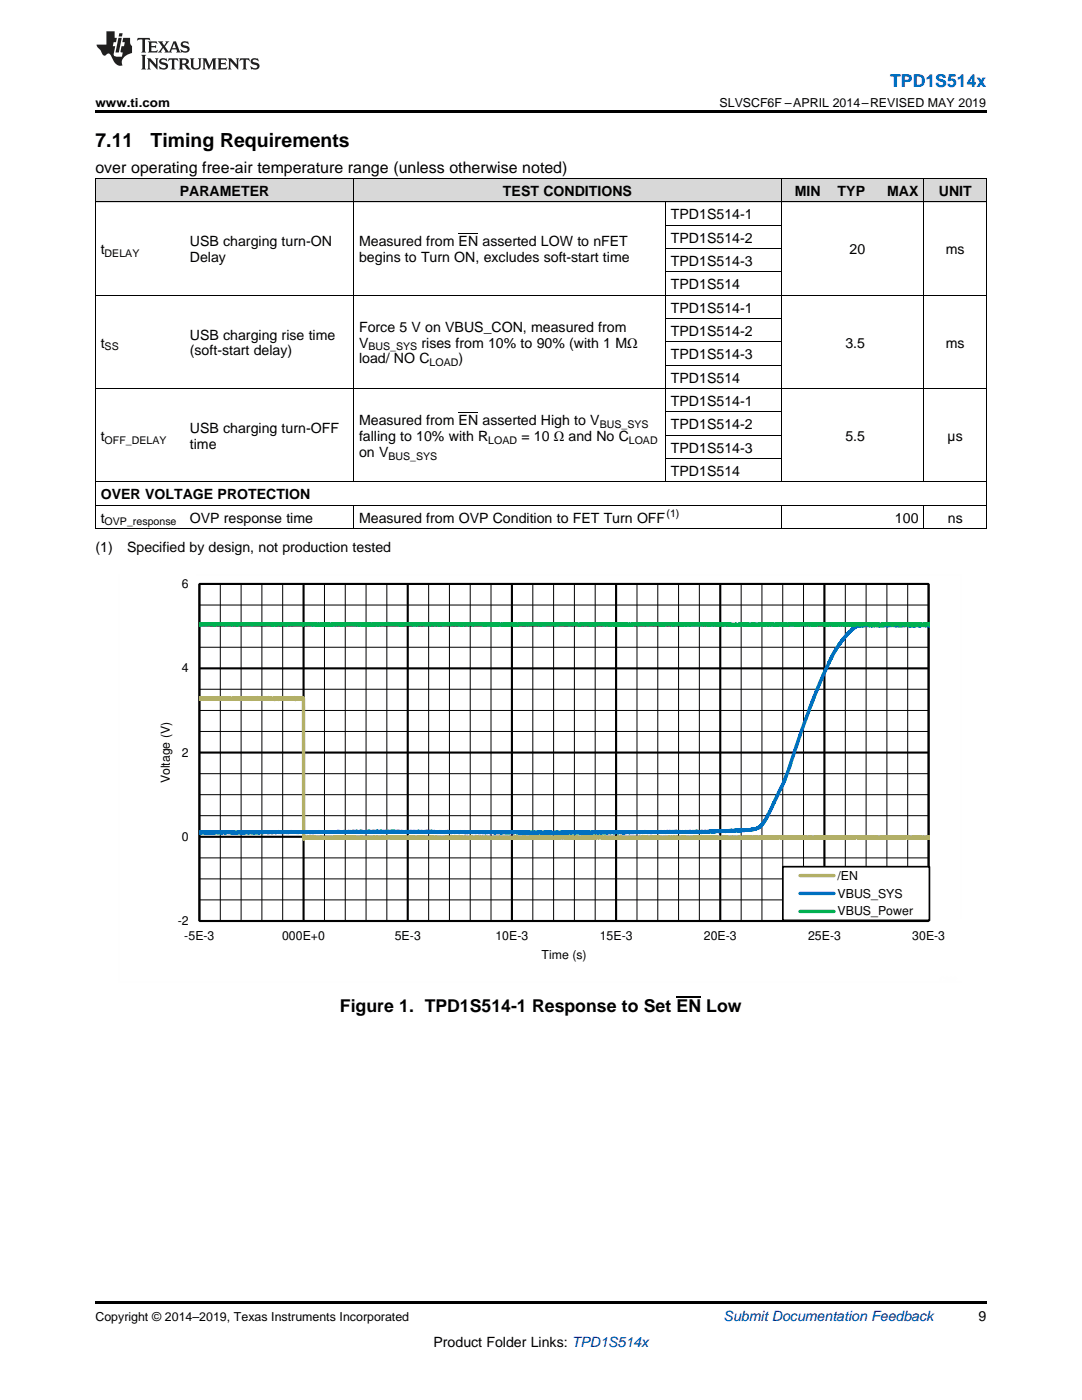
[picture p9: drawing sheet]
<svg xmlns="http://www.w3.org/2000/svg" width="216mm" height="279mm" viewBox="0 0 216 279" stroke-linecap="round" stroke-linejoin="round" font-family="sans-serif">
<g fill="#d8d8d8">
<path d="M19 35.7h17.8v4.7h-17.8z"/>
<path d="M36.8 35.7h33.8v4.7h-33.8z"/>
<path d="M70.6 35.7h62.2v4.7h-62.2z"/>
<path d="M132.8 35.7h23.1v4.7h-23.1z"/>
<path d="M155.9 35.7h8.9v4.7h-8.9z"/>
<path d="M164.8 35.7h8.9v4.7h-8.9z"/>
<path d="M173.7 35.7h10.7v4.7h-10.7z"/>
<path d="M184.4 35.7h12.4v4.7h-12.4z"/>
</g>
<path d="M19 259.7h177.8v.5h-177.8z" fill="#000"/>
<g fill="none" stroke="#000" stroke-width=".2">
<path d="M44 116.6v67.2M48.1 116.6v67.2M52.3 116.6v67.2M56.4 116.6v67.2M64.7 116.6v67.2M68.9 116.6v67.2M73 116.6v67.2M77.2 116.6v67.2M85.5 116.6v67.2M89.7 116.6v67.2M93.8 116.6v67.2M98 116.6v67.2"/>
<path d="M106.3 116.6v67.2M110.5 116.6v67.2M114.6 116.6v67.2M118.8 116.6v67.2M127.1 116.6v67.2M131.3 116.6v67.2M135.4 116.6v67.2M139.5 116.6v67.2M147.9 116.6v67.2M152 116.6v67.2M156.2 116.6v67.2M160.3 116.6v67.2"/>
<path d="M168.7 116.6v67.2M172.8 116.6v67.2M177 116.6v67.2M181.1 116.6v67.2M39.8 137.6h145.5M39.8 129.2h145.5M39.8 124.9h145.5M39.8 120.7h145.5M39.8 158.6h145.5M39.8 154.4h145.5M39.8 146h145.5M39.8 141.8h145.5"/>
<path d="M39.8 179.6h145.5M39.8 175.4h145.5M39.8 171.2h145.5M39.8 162.8h145.5"/>
</g>
<path d="M39.8 116.5h145.5v67.3h-145.5zM60.6 116.5v67.3M81.4 116.5v67.3M102.1 116.5v67.3M122.9 116.5v67.3M143.7 116.5v67.3M164.5 116.5v67.3M39.8 133.4h145.5M39.8 150.2h145.5M39.8 167h145.5" fill="none" stroke="#000" stroke-width=".42"/>
<path d="M39.8 116.5h145.5v67.3h-145.5z" fill="none" stroke="#000" stroke-width=".34"/>
<path d="M39.7 139.4l.1-.1 .1 .2v-.2l.1 .1 .1-.1v.3l.1-.3 .1 .2 .1-.2v.2l.1-.2 .1 .3 .2-.4 .1 .3v-.2l.1 .2 .1-.2v.2l.1-.2 .1 .2 .1-.2v.2l.1-.2 .1 .2 .1-.3v.3l.2-.2v.2l.1-.2 .2 .2 .1-.2v.2l.1-.2 .3 .2v-.2l.1 .2 .1-.2 .2 .2 .1-.2 .1 .2v-.2v.2l.2-.3v.3l.2-.1 .1 .1 .1-.2v.2l.2-.2v.2l.1-.3 .1 .3v-.3l.1 .3 .1-.2v.2l.1-.2 .1 .2 .1-.2v.2l.1-.2 .2 .2 .1-.1 .1 .1 .1-.2v.2l.1-.2 .1 .3 .1-.3 .2 .3 .1-.3v.2l.1-.1 .1 .1 .2-.1 .1 .1M46.4 139.4l.1-.1 .1 .2 .1-.2 .1 .2v-.2l.1 .3 .1-.3v.2l.1-.2 .1 .2 .1-.2 .2 .2 .1-.2v.2l.1-.2 .1 .3 .1-.2v.1l.1-.2 .1 .2v-.2l.1 .2 .1-.2 .1 .2 .2-.2 .1 .2v-.2l.1 .2 .2-.2 .1 .2 .1-.3v.4l.1-.4 .1 .3 .1-.2v.2l.1-.2 .1 .2 .1-.2v.2l.1-.2v.2l.3-.2 .1 .3v-.3l.1 .2 .1-.2 .1 .2v-.2l.1 .2 .1-.2v.2l.1-.3 .1 .2 .1-.1v.2l.3-.3v.3l.1-.2 .1 .2 .1-.2v.2l.1-.2 .1 .2v-.2l.1 .2 .1-.2 .1 .2v-.3l.1 .2 .1-.1 .1 .2v-.3l.1 .3 .1-.2 .1 .2v-.2l.1 .2 .1-.3v.3l.1-.2 .1 .2 .1-.2v.2l.1-.2 .1 .2 .1-.3v.3l.1-.2 .2 .3 .1-.3 .1 .3v-.3l.3 .3v-.2l.1 .2v-.2l.1 .2v-.3l.2 .3 .1-.3 .1 .3v-.3l.1 .2 .1-.2 .1 .2v-.2l.1 .2 .1-.1v.2l.2-.3 .2 .2v-.2l.1 .2 .1-.2 .1 .2v-.2l.1 .2 .2-.2 .1 .3v-.3l.2 .2v-.3l.1 .3 .1-.2 .1 .2v-.2l.1 .2 .1-.2v.2l.3-.2v.2l.1-.2 .2 .2 .3-.2v.2l.1-.2 .1 .2v-.2l.1 .2 .1-.2 .1 .3v-.4l.1 .3 .1-.2 .1 .3v-.3l.1 .2 .1-.2v.2l.1-.3 .1 .3 .1-.2v.2l.1-.2 .2 .2 .1-.2 .1 .2 .1-.2 .2 .3M60.2 139.4l.1 .2v-.3l.1 .2 .1-.2 .1 .2v28v-.3l.3 .1v-.2l.1 .2 .4-.2 .5 .1v-.1l.1 .1 .1-.1 .2 .2 .2-.2 .1 .2 .1-.2 .1 .2v-.2l.1 .2 .2-.2 .2 .2 .1-.2 .2 .2 .3-.2v.2l.1-.2 .1 .1 .3-.1 .4 .2 .4-.2 .1 .2v-.2l.1 .2 .2-.2 .2 .2 .3-.2v.2l.1-.2 .2 .2 .4-.2 .2 .2 .1-.3v.2l.2-.2v.2l.2-.1 .1 .2 .1-.2 .1 .1v-.1l.1 .1 .2-.1 .1 .2 .1-.2 .1 .1 .2-.1 .1 .1v-.1l.2 .1 .3-.2v.2l.1-.2v.2l.1-.1 .3 .1 .1-.1v.1l.1-.2 .1 .2v-.1l.3 .1v-.2l.1 .2v-.1l.1 .1 .1-.1 .1 .1 .2-.1 .2 .2 .3-.2v.2l.3-.2v.1l.2-.1 .1 .1 .4-.1 .1 .1v-.1l.3 .1v-.1l.1 .1 .1-.1v.2l.1-.2 .4 .2 .1-.2v.2l.1-.2 .1 .1 .2-.1 .1 .2M74 167.2l.1-.1 .1 .2v-.2l.3 .1 .1-.1v.2l.1-.2 .1 .1 .2 .1 .2-.2v.2l.3-.2 .2 .2 .1-.2v.2l.1-.2 .1 .1 .1-.1 .2 .1v-.2l.4 .2h.3l.1-.1 .2 .1v-.2l.3 .2 .2-.1 .1 .1 .2-.1 .1 .1v-.2l.1 .2 .1-.2 .4 .2 .2-.2 .2 .2v-.2l.1 .2 .1-.1 .1 .1 .2-.1 .1 .2 .2-.2 .1 .2 .1-.2 .2 .1 .1-.1 .1 .1v-.2l.2 .2 .3-.1v.1h.3v-.1l.2 .1 .1-.1v.1l.1-.1 .1 .1 .3-.1 .1 .1 .4-.1 .2 .2 .1-.2 .2 .2 .2-.2 .2 .2 .2-.2 .1 .1 .1-.1 .1 .1 .2-.1 .1 .1 .3-.1 .1 .1 .1-.1 .3 .1 .1-.1 .2 .1 .2-.1 .1 .1 .1-.2 .1 .2 .2-.1 .1 .1v-.1l.3 .1 .4-.1 .1 .2 .1-.2 .2 .2 .1-.2 .1 .2 .2-.2 .1 .2M87.8 167.2h.5l.2-.1 .1 .1 .1-.1 .1 .2 .2-.2 .2 .1 .1-.1v.2l.1-.2 .1 .1 .1-.1 .3 .1 .1-.2 .1 .3v-.2l.3 .1 .2-.1 .1 .1v-.1l.2 .2 .2-.2v.1l.2-.1 .1 .2 .1-.2 .2 .1 .2-.1 .3 .1v-.1l.4 .1 .1-.1v.2l.1-.2 .2 .2 .3-.2 .2 .2 .3-.2 .1 .1 .2-.1 .1 .1 .1-.1 .1 .1 .3-.1 .1 .2v-.2l.2 .2 .1-.2 .1 .1 .2-.1 .1 .2 .2-.2 .1 .1 .1-.1v.1l.4-.1 .4 .1 .1-.1v.2l.1-.2 .2 .1 .1-.1 .2 .1 .1-.1 .1 .2 .2-.2 .1 .2v-.2l.3 .2 .2-.2 .1 .1v-.1l.1 .2 .1-.2 .2 .2 .1-.2 .5 .2 .1-.2v.2l.1-.2 .2 .1 .1-.1 .2 .2 .1-.2 .2 .2 .1-.2 .1 .2v-.2l.4 .1 .1-.1v.2l.1-.2 .1 .2 .2-.2 .1 .2M101.7 167.2l.4-.1 .1 .2v-.2l.1 .1v-.1l.4 .1 .1-.2v.2l.1-.1 .2 .2 .1-.2 .1 .1 .1-.1 .1 .2 .2-.2 .2 .2 .1-.2v.2l.1-.1 .1 .1v-.2l.1 .2 .1-.2 .2 .1 .1-.1 .1 .1v-.1l.2 .2 .2-.2 .2 .2v-.2l.1 .2 .4-.3 .2 .2 .2-.1 .3 .1v-.1l.1 .1 .3-.1 .1 .1 .2-.1 .1 .1 .2-.2 .4 .2 .4-.1 .3 .1 .4-.2 .1 .2 .2-.1 .1 .1 .1-.1v.1l.1-.1 .4 .1v-.1l.1 .1 .1-.1 .2 .1 .1-.1v.1l.1-.1 .1 .1 .5-.1 .1 .1 .4-.1 .2 .1v-.2l.2 .2 .1-.2 .1 .2 .1-.1 .2 .1 .1-.1v.1l.1-.1 .2 .1 .1-.1 .1 .1 .3-.1 .1 .1 .1-.2v.2l.1-.1 .1 .1 .2-.1 .1 .1 .1-.1 .1 .1v-.1l.1 .1 .3-.1v.2l.1-.2v.1l.1-.1 .1 .1 .2-.1 .1 .1M115.5 167.2h.4l.1-.1 .2 .1 .1-.1v.1l.2-.1v.1l.2-.1 .2 .1 .2-.1v.2l.1-.2 .1 .1v-.1l.1 .1 .2-.1 .1 .2v-.2l.3 .1 .1-.1v.1l.4-.1 .1 .1 .1-.1 .2 .1 .3-.2 .3 .2 .3-.2 .4 .2 .2-.1 .2 .2 .1-.2 .1 .2 .1-.2 .3 .1 .1-.1 .1 .1 .3 .1v-.2l.1 .2 .1-.2 .1 .1 .5-.1v.2l.1-.2 .2 .2 .1-.2 .1 .2v-.2l.3 .2v-.2l.3 .1 .1-.1 .1 .1 .3-.1v.2l.3-.2v.2l.1-.2 .2 .2 .3-.2v.2l.1-.2 .2 .2 .1-.2 .1 .2 .1-.2 .3 .1v.1l.1-.2 .1 .2v-.2l.3 .1 .2-.1 .1 .2v-.2l.2 .2 .3-.2v.1l.1-.1h.4v.2v-.2l.3 .2 .2-.2 .2 .1 .3-.1 .1 .1 .5-.1v.1M129.3 167.1v.1l.1-.1 .4 .1v-.1l.2 .1 .4-.1 .2 .2 .3-.2 .1 .1 .2-.1v.2l.3-.2v.1l.1-.1 .2 .2 .1-.2 .2 .2 .1-.2 .2 .1 .1-.1 .1 .2 .2-.2 .6 .1 .1-.1 .1 .1 .1-.1 .2 .1 .2-.1 .1 .1v-.1l.3 .1v-.1l.1 .1 .1-.1 .2 .2 .2-.2 .4 .1 .5-.1 .1 .2 .1-.2v.1l.2-.1 .1 .1 .1-.1v.1l.1-.1 .2 .2 .3-.2v.2l.1-.1 .2 .1 .2-.2 .3 .2 .2-.2v.1l.1-.1 .2 .1 .2-.1v.1l.1-.2v.2l.2-.1 .1 .2 .1-.2 .1 .2 .1-.2 .2 .2v-.2l.1 .1 .1-.1 .2 .1 .4-.1 .1 .1v-.1l.3 .1v-.1l.1 .1 .2-.1 .1 .1 .1-.1 .1 .1v-.1l.4 .1 .1-.2v.2l.1-.1 .1 .1 .5-.1v.1l.1-.1 .3 .1v-.1l.1 .1M143.1 167.1l.3 .1 .1-.1v.2l.1-.2 .1 .1 .2-.1 .1 .1 .2-.1 .2 .1 .1-.1 .3 .1 .3-.1 .1 .1 .2-.1 .1 .2 .2-.2 .1 .2 .1-.2 .2 .2v-.2l.1 .2 .1-.2 .1 .2v-.2l.3 .1v-.1l.1 .1 .4-.1v.2l.1-.2 .2 .1 .2-.2 .3 .3 .2-.2 .1 .2v-.2l.1 .1 .5-.1 .2 .1 .1-.1 .1 .1 .1-.1 .2 .1 .1-.1v.1l.1-.1 .1 .1v-.1l.1 .2 .1-.2 .1 .1v-.1l.3 .1v-.1l.1 .2 .3-.2v.1l.1-.2v.2l.3-.1 .1 .1v-.1l.4 .1 .1-.2v.2l.1-.1 .2 .1 .1-.2 .2 .2 .1-.1 .4 .1v-.1l.1 .1 .2-.1 .2 .1 .1-.2 .3 .2 .3-.1 .2 .1 .3-.1v.1l.1-.1 .2 .1 .1-.1 .1 .1v-.1l.1 .1 .2-.2 .2 .2 .1-.1 .1 .1v-.1l.1 .1 .3-.1v.2l.1-.2 .2 .1 .3-.1v.1M156.9 167.1l.1 .2 .3-.2 .1 .1v-.1l.2 .1 .1-.1 .4 .1 .1-.1v.1l.1-.1 .2 .2 .1-.2 .4 .1 .1-.2v.2l.1-.1 .2 .1 .1-.1 .1 .1 .2-.1 .1 .1v-.1l.1 .1 .1-.2 .1 .2v-.1l.4 .1 .1-.1v.1l.3-.1v.2l.1-.2 .2 .1 .1-.1 .1 .1v-.1l.1 .1 .2-.1 .3 .2v-.2l.4 .1 .1-.1 .2 .1 .1-.1 .2 .1 .1-.1 .3 .1 .1-.1 .1 .2v-.2l.1 .2 .3-.3 .2 .2v-.2l.1 .2 .1-.2 .1 .2 .2-.1 .2 .1 .1-.1 .1 .1v-.1l.1 .1 .1-.2 .2 .2 .2-.1 .1 .1 .1-.1v.1h.3l.1-.1 .2 .1 .2-.1 .1 .1 .1-.2v.2l.1-.1 .3 .1v-.1l.1 .1 .2-.1 .1 .1 .1-.1v.1l.1-.1 .2 .1 .1-.1 .1 .1v-.1l.3 .1v-.1l.1 .1 .2-.2 .4 .2 .2-.2 .1 .2 .1-.1 .2 .1 .1-.1v.1l.1-.1 .2 .2 .1-.2 .2 .1M170.7 167.1v.1l.4-.2 .3 .2 .3-.2 .1 .2 .2-.2 .2 .2 .1-.1v.2l.1-.2 .2 .1 .1-.2v.2l.1-.1 .4 .1 .1-.1 .3 .1 .1-.1 .1 .1 .1-.1 .2 .1 .2-.1 .2 .1 .4-.1 .1 .1 .2-.1 .2 .2 .4-.2v.2l.1-.3 .2 .3 .4-.3 .2 .2 .2-.1 .1 .1 .2-.1 .1 .1 .2-.1 .3 .1 .3-.1 .1 .1 .3-.1v.1l.1-.1 .1 .1 .3-.1 .1 .1 .2-.1 .3 .1v-.1v.1l.1-.1 .4 .1 .1-.2 .1 .2 .2-.1 .1 .2v-.3l.1 .2 .1-.2v.2l.1-.1 .2 .1 .2-.1 .3 .2 .1-.2 .2 .2 .1-.2v.1l.3-.1v.1l.3-.1 .1 .1 .1-.2 .1 .2 .2-.1 .1 .1 .1-.1 .2 .1 .1-.1v.1l.1-.1 .4 .2 .1-.2 .3 .1M184.5 167.1l.5 .1v-.1l.1 .1 .1-.1 .2 .2 .1-.2v.1l.1-.1" fill="none" stroke="#b2af67" stroke-width=".68"/>
<path d="M170.7 125.2l-1.4 1.1-1.9 2.3-1.5 2.6-1.6 3.5-3.4 8.4-4 11.9M184.5 124.8l.7 .1 .3-.2 .1 .1M184.5 124.8h-.9l-.1 .1v-.1l-.1 .1v-.1h-.5v-.1l-.1 .1h-.3l-.1 .1v-.1l-.1 .1-.4-.2-.3 .2-.7-.2-.3 .2-.7-.1-.1 .1-.1-.1-.3 .1-.3-.2-.4 .2-.1-.2v.1h-.4l-.1-.1-.1 .1-.6-.1-.3 .2-.2-.2-.2 .1-.2-.1-.2 .2-.2-.2-.1 .2-.4-.2v.2l-.1-.2-.1 .2v-.1l-.4 .1-.1-.2-.1 .1-.5-.1-.4 .2v-.1l-.5 .1-.1-.2-.3 .1-.2-.1-.2 .1h-1.3l-.6 .3M156.9 154.9l-3.9 8.3-1.3 1.8-.8 .3v.2h-1.1l-.2 .2-.2-.1v.1l-.4-.1-.1 .1-.1-.1-.3 .2-.4-.2-.2 .2-.8-.1-.1 .1-.1-.1v.1l-.5-.1-.3 .2v-.2l-.4 .2v-.2l-.2 .1-.1 .1-.1-.1v.1l-.2-.1-.3 .1-.2-.1h-.3l-.1 .1-.1-.1-.1 .1-.2-.1-.2 .2-.2-.2-.1 .2-.2-.1M46.5 166.1l-.1 .1-.1-.1-.2 .1-.2-.1-.9 .1v-.1l-.1 .1v-.2l-.1 .2-.1-.2-.4 .2-.1-.1-.2 .1-.1-.1-.3 .1-.1-.1v.1l-.1-.1-.1 .1-.2-.1-.3 .1v-.1l-.1 .1v-.1l-.3 .1-.3-.1-.1 .1-.3-.1-.2 .1v-.1l-.1 .1-.4-.1-.1 .1v-.2l-.1 .2-.1-.1-.4 .1v-.1l-.1 .1-.1-.2v.2l-.1-.2-.3 .2M60.3 166l-.1 .1-.4-.1-.1 .1-.1-.1-.1 .2-.3-.2v.1l-.1-.1-.4 .1v-.1l-.3 .1v-.1l-.2 .1-.1-.1-.4 .1-.1-.1v.2l-.1-.2-.2 .2-.1-.2-.1 .1-.2-.1-.1 .1-.2-.1-.1 .1v-.1l-.3 .2-.2-.2-.1 .2-.2-.2v.1l-.1-.1-.1 .1-.4-.1-.1 .2-.2-.2v.1l-.3-.1-.2 .2-.5-.2-.2 .2-.1-.2-.1 .2-.4-.2v.1l-.2-.1-.3 .2v-.2l-.1 .2-.1-.1-.4 .1-.2-.1v.1l-.4-.2-.1 .2-.4-.1-.2 .1-.2-.2-.1 .2-.2-.2-.1 .1-.2-.1-.2 .2-.4-.2-.2 .2-.1-.1v.1l-.1-.1-.2 .1-.1-.2-.2 .2-.1-.1-.1 .1-.3-.2-.1 .2-.1-.2-.5 .3-.1-.2-.3 .1-.1-.2-.2 .1M74.1 166h-.4l-.1-.1-.2 .2-.2-.2-.1 .2-.2-.2-.2 .2-.7-.2-.2 .2-.1-.2-.1 .2-.3-.2-.1 .1-.1-.1v.1h-.5l-.1-.1v.1l-.1-.1-.3 .2-.1-.2-.2 .2-.3-.2-.2 .2-.2-.1-.2 .1-.1-.2-.1 .2v-.2l-.1 .2-.1-.1-.1 .1-.3-.1-.1 .1-.1-.1-.1 .1-.1-.2v.2l-.1-.2-.1 .2-.1-.2-.6 .2-.1-.1-.5 .1-.1-.1v.1l-.4-.1-.1 .1-.1-.1-.1 .1-.2-.1v.1l-1-.1-.5 .1v-.1l-.3 .1-.3-.1-.1 .1-.1-.1-.2 .1-.1-.1-.1 .2-.3-.2-.3 .2-.2-.2-.3 .1-.1-.1-.1 .2-.1-.2-.2 .1v-.1l-.1 .1-.4-.1-.2 .1M87.8 166h.8l.1 .1v-.1l.1 .1 .1-.1 .1 .1v-.1l.3 .1v-.2l.1 .2 .1-.1 .4 .1v-.1l.1 .2 .2-.2 .3 .1 .2-.1 .1 .2 .3-.2 .3 .1 .1-.1 .1 .2 .3-.2v.1h.8v-.1l.1 .2 .1-.2v.1h.3l.1 .1 .2-.2v.1l.4-.1 .2 .1 .1-.1 .1 .2v-.2l.6 .2v-.2l.2 .1 .3-.1v.1l.1-.1 .1 .2 .2-.2 .4 .1 .1-.1v.2l.6-.1v.1l.2-.2 .1 .1 .5-.1 .1 .2 .2-.2 .1 .2v-.2l.3 .2 .2-.1 .1 .1 .2-.1 .1 .1h.3v-.2l.1 .2 .2-.1 .4 .1 .1-.2 .1 .2v-.2l.1 .2 .1-.2 .2 .2 .2-.1 .7 .1v-.2l.1 .2 .4-.2 .2 .2 .1-.1 .1-.1 .1 .2v-.1l.1 .1 .4-.2 .1 .2v-.1l.4 .1 .1-.2v.2l.1-.1 .1 .1v-.1l.1 .1 .3-.1v.1l.1-.1 .2 .1 .3-.1 .2 .1 .1-.1 .3 .1 .3-.1v.1l.1-.1 .4 .1v-.1l.1 .1 .3-.1 .2 .1v-.1l.2 .2 .3-.3 .1 .2 .3-.1 .1 .1v-.2l.1 .2 .2-.1 .4 .2 .1-.2v.1l.3-.1 .1 .1v-.1l.2 .1 .1-.1 .1 .1 .2-.1 .2 .1 .3-.1 .2 .2v-.2l.1 .2 .1-.2 .1 .1v-.1l.1 .2 .4-.2v.2l.2-.2 .3 .2 .1-.2 .1 .2v-.2l.1 .2 .2-.2 .1 .1 .1-.2v.2l.3-.1v.2l.1-.2 .1 .1 .2-.1 .2 .1 .1-.1 .1 .1h.3v-.2l.1 .2 .1-.1v.1l.1-.1 .2 .1 .1-.2 .4 .2 .8-.1M87.9 166l-.4 .1-.1-.1v.1l-.5-.1-.1 .1-.1-.2-.1 .2-.3-.2-.1 .2-.1-.2-.1 .2v-.2l-.3 .2-.2-.2-.3 .2-.1-.2-.1 .1-.2-.1-.1 .2-.3-.2-.3 .2v-.2l-.4 .1-.3-.1-.1 .2-.6-.2v.2l-.3-.2-.2 .2-.2-.2-.4 .2v-.2l-.1 .2-.1-.2-.2 .2-.3-.2-.4 .2-.3-.2v.1l-.1-.1-.1 .2-.5-.2-.2 .1-.4-.1-.1 .2-.2-.2-.2 .1-.3-.1v.1l-.4-.1v.2l-.1-.2-.1 .2v-.2l-.3 .2v-.2l-.3 .1v-.1l-.1 .2-.1-.2-.2 .2-.1-.2-.2 .1-.1-.1-.2 .1-.1-.1-.2 .2-.1-.2v.1l-.1-.1-.1 .1-.1-.1-.2 .2-.2-.2v.1l-.3-.1-.5 .1M129.3 166l-.5 .1-.1-.2v.2l-.3-.1-.2 .2-.2-.2-.2 .1-.1-.1-.1 .2v-.2l-.1 .1-.3-.1v.1l-.3-.1v.2l-.3-.2v.1l-.2-.1-.2 .2-.3-.2-.3 .2-.6-.2v.2l-.1-.2-.1 .2-.1-.2-.3 .2-.4-.2-.1 .2-.2-.2-.2 .1-.1-.1v.2l-.4-.2-.6 .2-.2-.2-.2 .2v-.2l-.3 .2v-.1l-.3 .1v-.2l-.1 .2-.2-.1-.1 .1-.2-.2-.5 .2-.1-.2-.2 .2-.1-.1-.1 .1-.1-.2-.3 .2-.2-.2-.1 .2-.1-.2-.1 .1h-.5v.1l-.3-.1-.2 .1-.1-.1-.1 .1-.3-.2-.2 .2-.1-.2-.1 .2-.1-.1v.1l-.1-.1-.1 .1-.2-.1-.2 .1-.1-.1-.1 .1-.2-.1-.2 .1-.2-.1M143.1 165.9l-.8 .1-.1-.1-.1 .1-.3-.1h-.4l-.1 .2-.1-.2-.4 .2v-.2l-.2 .2-.1-.2-.2 .2-.3-.2-.1 .2v-.2l-.2 .1-1.1-.1-.1 .2-.1-.2-.1 .2-.1-.2-.2 .2v-.1h-.3v-.1l-.1 .2-.5-.2-.5 .2-.4-.1-.5 .1-.1-.2v.2l-.1-.1-.2 .1-.1-.1-.1 .1-.1-.2v.2l-.3-.2-.2 .2v-.2l-.1 .2-.1-.1-.1 .1v-.2l-.3 .1v-.1l-.1 .2v-.1l-.7-.1-.3 .2-.3-.1v.1l-.5-.1-.1 .1-.1-.1-.1 .1v-.1l-.4 .1-.3-.1-.3 .1-.1-.1v.1l-.4-.1-.1 .1-.1-.1-.1 .1-.3-.1-.2 .1-.1-.1v.1" fill="none" stroke="#0070c0" stroke-width=".68"/>
<path d="M39.7 124.6h.5l.1 .1v-.1l.6-.1 .2 .2 .8-.2 .1 .2 .3-.2 .3 .2 .3-.1 .1 .1v-.1h.9l.6-.1v.1l.1-.1 .5 .2 .9-.2 .2 .2 .6-.2 .7 .2 .4-.2 .2 .2 .1-.2h.4l.2 .2 .1-.1h.3l.1-.1 .1 .1 .6-.1 .3 .2v-.2l.5 .1 .1-.1 .1 .1 .5-.1 .4 .2 .9-.2 .1 .2 .1-.2 .1 .1v-.1l.1 .2 .3-.2 .2 .2 1.1-.1 .2 .1v-.2l.1 .2 .1-.2h.5l.4 .2 .4-.2 .3 .2 .1-.1 .1 .1 .6-.2 .1 .2 .1-.2 2 .1 .3-.1 .3 .2 1-.2 .5 .1 .1-.1 .3 .2 .7-.2 .2 .2 .2-.1 .8 .1 .1-.2 .2 .2 .1-.2 .1 .2h.6v-.1l.1 .1 .2-.1 1.4 .1 .3-.2 .2 .2 .2-.2 .4 .2 .2-.1 .1 .1 .1-.2 .4 .2 .1-.1h.2l.1-.1 .5 .1 .1-.1 .1 .1 .1-.1v.1l.3-.1 .1 .2 .1-.2 .4 .2 .1-.2 .3 .2 .8-.2 .2 .2 .3-.1v.1l.3-.2v.2h1.1M87.8 124.6l.3-.1 .3 .2 .1-.2 .1 .1 .5-.1 .1 .1 1.4-.1v.2l.4-.2 .1 .2 .1-.2 1 .2 .1-.2 .4 .1 .1-.1v.2v-.1h.4l.1-.1 .3 .2v-.1l.7 .1v-.2l.2 .2 1.4-.2v.1l.4-.1 .1 .2 .1-.1 .5 .1 .3-.2 .1 .2 .2-.1 .5 .1 .1-.1 .3 .1 .5-.1 .1 .1v-.1l.1 .1 .1-.1 .1 .1 .1-.1 .6 .1 .5-.1v.1l.1-.1 .1 .1 .5-.1 .1 .1 .4-.1 .2 .1 .1-.2 .2 .2v-.1l.1 .1 .6-.1 .3 .1 .4-.2 .2 .1 .6-.1 .9 .2 1.1-.2 .2 .2 .1-.2 .3 .1v-.1l.3 .2 .3-.2 .3 .2 .6-.2v.2l1.1-.1v-.1l.1 .2 .1-.2 .2 .1 .2-.1 .1 .2h.3l1-.2 .1 .1 .1-.1 .7 .2 .7-.2 .1 .2 .5-.2 .1 .1h.3l.1 .1v-.1l.7-.1 .4 .2M87.9 124.6l-.3 .1-.3-.1h-.3l-.1-.1-.3 .2-.4-.2-.2 .2-1.4-.2v.1h-.4v.1l-.3-.2-.1 .1-.4-.1-.3 .2-1.2-.2-.1 .2v-.2l-.5 .1-.1-.1-.1 .1-.4-.1-.2 .2v-.1l-.1 .1-.2-.1-.2 .1v-.2l-.4 .2-.7-.2-.2 .1-.3-.1-.1 .1-.3-.1-.1 .1-.1-.1-.1 .1-.2-.2-.1 .2-.5-.1-.1 .2-.4-.2-.6 .2-.1-.1-.3 .1-.1-.1-.1 .1-.3-.1-.1 .1-.1-.2-.1 .2-.3-.1-.1 .1-.2-.1M115.5 124.6l.4 .1 .3-.2 .3 .2 .1-.2v.1l.9-.1 .2 .2v-.1l.2 .1 .4-.2 .3 .2v-.1l.2 .1 .1-.1 .3 .1v-.2l.2 .1 .5-.1 .1 .1 .3-.1 .1 .1v-.1v.2l.3-.1 .1 .1 .1-.2v.2l.5-.2 .1 .2 .2-.1 .1 .1 .1-.1 .2 .1 .4-.2 .2 .2 .2-.1 .1 .1 .1-.1 .2 .1v-.1l.4 .1 .4-.1 .3 .1 .1-.2 .4 .2 .1-.1 .2 .1v-.1l1.5 .1 .3-.2 .3 .2 .1-.1h.5l.2-.1v.1l.5-.1 .2 .1 .1-.1 .4 .2M129.3 124.6l.9-.1 .3 .2 .3-.1 .1-.1 .1 .1h.5l.2 .1 .5-.1 .2 .1 .1-.1v.1v-.1l.7 .1v-.2l.2 .1 .3-.1 .1 .2 .3-.2 .1 .2 .4-.2 .2 .2 .8-.2 .2 .2v-.2l.1 .2 .2-.2 .1 .2 .2-.1 .2 .1 .1-.2 .1 .2 .8-.2 .2 .2 .7-.2 .8 .2 .2-.2 .1 .2 .1-.2v.2l.2-.2 .5 .2 .1-.2 .4 .2 .5-.1 .2 .1 .3-.2v.2l.1-.2 .1 .2 .6-.2 .4 .2M143.1 124.6l.5 .1v-.2l.1 .2 .4-.2 .1 .2 .5-.2 .2 .2 .4-.2 .1 .2 .4-.1 .3 .1 .7-.1v.1l.1-.1 .3 .2 .1-.2 .1 .1 .5-.1v.1l.2-.1 .5 .1 .4-.2 .1 .2 .3-.1v.1l.4-.1v.1l.3-.1 .3 .1 .1-.2 .1 .2 .4-.1v.1l.1-.1 .3 .1 .1-.2v.2l.4-.2 .1 .2v-.2l.5 .2 .1-.1 .9 .1 .1-.2 .1 .2v-.2l1 .2 .6-.2v.2l.1-.1 .4-.1 .2 .2 .9-.1M156.9 124.6l.5 .1 .1-.2 .3 .2 .1-.2 .1 .2 .3-.2 .2 .2 .1-.1 .2 .1 .4-.1 .1 .1 .7-.1v-.1l.7 .2 .4-.2 .2 .2 .6-.1 .1 .1 .2-.1 .3 .1 .4-.1 .2 .1 .1-.1h.8l.1-.1 .1 .2v-.2l.2 .2v-.1l.4 .1v-.1l.1 .1v-.1l.4 .1 .4-.2 .6 .1v.1l.1-.1 .1 .1 .4-.1 .2 .1 .4-.1 .7 .1v-.2l.4 .2 .3-.1 .1 .1 .1-.1v.1l.5-.1 .1 .1 .1-.1 .2 .1 .1-.1 .6 .1M170.7 124.6l1 .1 .1-.2 .3 .2 .8-.1 .6 .1 .7-.1v.1l.1-.1 .1 .1 .3-.2 .3 .2 .5-.1 .1 .1 .3-.1 .5 .1 .1-.1 .3 .1 .8-.2 .4 .2 .6-.1 .1 .1 .1-.2 .5 .2 .3-.1v.1l.1-.1 .1 .1 .5-.2 .3 .2 .3-.2 .3 .2 .5-.2 .2 .2v-.1l.1 .1 .2-.1v.1l.1-.1 .4 .1 .8-.1 .8 .1 .1-.1 .2 .1h1" fill="none" stroke="#00b050" stroke-width=".68"/>
<path d="M156.2 173h29.3v10.7h-29.3z" fill-rule="evenodd" fill="#fff"/>
<path d="M156.2 173h29.3v10.7h-29.3z" fill="none" stroke="#000" stroke-width=".34"/>
<path d="M159.6 174.7h6.8" fill="none" stroke="#b2af67" stroke-width=".68"/>
<path d="M159.6 178.3h6.8" fill="none" stroke="#0070c0" stroke-width=".68"/>
<path d="M159.6 181.9h6.8" fill="none" stroke="#00b050" stroke-width=".68"/>
<path d="M23.7 114.7v81.4M39.2 114.7h152.6M191.8 114.7v68.7M23.7 196h168.1" fill="none" stroke="#fefefe" stroke-width=".2" stroke-dasharray=".4 .1" stroke-linecap="butt"/>
<g fill="none" stroke="#000" stroke-width=".2">
<path d="M19 35.6l177.8 .1v69.9M19.1 35.7v69.9M70.5 35.7v60.5M155.9 35.7v60.5M184.3 35.7v60.5M19 58.9h177.8M19 40.3h177.8M132.8 40.3v55.9M132.8 54.3h23.1M132.8 49.6h23.1M132.8 45h23.1M19 77.6h177.8"/>
<path d="M132.8 72.9h23.1M132.8 68.2h23.1M132.8 63.6h23.1M19 96.2h177.8M132.8 91.5h23.1M132.8 86.9h23.1M132.8 82.2h23.1M19 105.5h177.8M19 100.8h177.8M70.5 100.9v4.7M155.9 100.9v4.7M184.3 100.9v4.7"/>
</g>
<path d="M19 22h177.8v.5h-177.8zM19 105.5l.2 .1zM70.5 105.5l.1 .1zM132.7 105.5l.1 .1zM155.8 105.5l.1 .1zM184.3 105.5l.1 .1zM196.7 105.5l.1 .1z" fill="#000"/>
<g fill="#231f20">
<path d="M27.5 7.6l-.1 .5 .4-.2h.6v.1v2.1l-.2 .4h1l-.3-.4v-2.1l.1-.1h.5l.5 .2-.2-.5zM29.5 8.3l.2 .3v1.5l-.2 .4h1.8l.2-.6a1.04 1.04 0 0 1-1.3 .2v-.7h.6l.3 .2v-.6l-.3 .2h-.6v-.6l.8-.1 .4 .3-.2-.5zM31.5 8.3l.9 1.1-.9 1.1h.8l-.2-.2 .5-.7 .4 .7-.2 .2h1.5l-.1-.2 .1-.4h.9l.1 .4-.2 .2h1l-.3-.3-.7-1.9h-.5l-.9 2-.8-1 .9-1h-.8l.1 .3-.3 .5-.4-.6 .2-.2zM34.7 8.6l.4 1h-.7zM36.3 8.4a.63 .63 0 0 0-.2 .7 .63 .63 0 0 0 .6 .4l.6 .2 .1 .2a.75 .75 0 0 1-.7 .4 .75 .75 0 0 1-.6-.5l.1 .7 .1-.1a1.11 1.11 0 0 0 1.5-.6 1.13 1.13 0 0 0-1.2-.8l-.1-.4a1.04 1.04 0 0 1 1.2 .2l-.2-.5-.1 .1-.5-.2zM28.2 10.9l.2 .4v2.2l-.2 .4h1l-.3-.4v-2.2l.3-.4zM29.3 11.6l.3 .4v1.5l-.3 .4h.8l-.2-.4v-1.3l1.5 1.7v-1.9l.2-.4h-.7l.2 .4v.9l-1.1-1.3zM32 11.8a.62 .62 0 0 0-.2 .7 .62 .62 0 0 0 .6 .4l.6 .1 .1 .3a.76 .76 0 0 1-.7 .3 .76 .76 0 0 1-.6-.4l.1 .7 .1-.1a1.11 1.11 0 0 0 1.5-.6 1.13 1.13 0 0 0-1.2-.8l-.1-.4a1.04 1.04 0 0 1 1.2 .2l-.2-.6-.1 .1-.5-.1zM33.7 11.6l-.2 .6a.61 .61 0 0 1 .8-.3v1.6l-.2 .4h.9l-.2-.4v-1.6a.63 .63 0 0 1 .8 .3l-.2-.6zM35.6 11.6l.3 .4v1.5l-.3 .4h1l-.2-.2v-.8l.5 .2a.76 .76 0 0 0 1.2 .7l-1-1a.58 .58 0 0 0 .6-.5 .58 .58 0 0 0-.5-.6zM36.4 11.9h.1a.45 .45 0 0 1 .5 .1 .45 .45 0 0 1 .1 .5l-.7 .2zM37.9 11.6l.2 .2a2.17 2.17 0 0 0 .3 1.9 .99 .99 0 0 0 1.6-.6v-1.1l.2-.4h-.7l.2 .2a1.92 1.92 0 0 1-.2 1.8 .6 .6 0 0 1-.9-.5v-1.1l.2-.4zM40.4 11.6l.2 .4v1.5l-.2 .4h.7l-.2-.4v-1.4l.8 1.8 .8-1.8v1.4l-.2 .4h.9l-.2-.4v-1.5l.2-.4h-.8l-.6 1.5-.6-1.5zM43.4 11.6l.2 .4v1.5l-.2 .4h1.8l.2-.6a1.04 1.04 0 0 1-1.3 .1v-.6h.5l.4 .2v-.6l-.4 .2h-.5v-.7h.8l.3 .3-.1-.6zM45.5 11.6l.2 .4v1.5l-.2 .4h.7l-.2-.4v-1.3l1.5 1.7v-1.9l.2-.4h-.7l.2 .4v.9l-1.1-1.3zM47.9 11.6l-.1 .6a.61 .61 0 0 1 .8-.3v1.6l-.3 .4h1l-.3-.4 .1-1.6a.63 .63 0 0 1 .7 .3l-.1-.6zM50.2 11.8a.62 .62 0 0 0-.2 .7 .62 .62 0 0 0 .6 .4l.6 .1 .2 .3a.76 .76 0 0 1-.8 .3 .76 .76 0 0 1-.6-.4l.1 .7 .2-.1a1.11 1.11 0 0 0 1.5-.6 1.13 1.13 0 0 0-1.3-.8l-.1-.4a1.04 1.04 0 0 1 1.2 .2l-.1-.6-.2 .1-.5-.1z"/>
<path d="M21.2 6.3v2.6h-1.9l.1 .4 .7 .9a.91 .91 0 0 0 1 .8 .56 .56 0 0 1 .5-.3 .56 .56 0 0 1 .5 .3l.4 .8a1.53 1.53 0 0 0 1.9 1.2 1.54 1.54 0 0 1 1-2.1l.9-.3v-1.4a1.52 1.52 0 0 1-.3-1.6h-1.4l-.2 .8h.5l-.2 .8h-.4l-.2 1v.2l.4 .1-.2 .8a1.93 1.93 0 0 1-1.6-.3l.3-1.8h-.5l.2-.8h.4l.2-.8h-.4v-1.3zM23.6 7.6l-.6 2.9h.7l.6-2.9zM23.8 6.6l-.1 .7h.6l.2-.7z"/>
</g>
<path d="M135 198.9h4.9" fill="none" stroke="#000" stroke-width=".25"/>
<path d="M91.5 46.7h3.9M91.5 82.3h3.9" fill="none" stroke="#000" stroke-width=".2"/>
<g font-size="3.9">
<text x="19" y="29.3">7.11</text>
<text x="30.1" y="29.3">Timing Requirements</text>
</g>
<text font-size="3.5" fill="#00f" x="177.6" y="17.3">TPD1S514x</text>
<text font-size="3.5" x="67.8" y="202">Figure 1. TPD1S514-1 Response to Set EN Low</text>
<text font-size="3.2" x="19" y="34.4">over operating free-air temperature range (unless otherwise noted)</text>
<g font-size="2.8">
<text x="35.9" y="39.1">PARAMETER</text>
<text x="100.4" y="39.1">TEST CONDITIONS</text>
<text x="158.6" y="39.1">MIN</text>
<text x="167.1" y="39.1">TYP</text>
<text x="177" y="39.1">MAX</text>
<text x="187.3" y="39.1">UNIT</text>
<text x="133.9" y="43.7">TPD1S514-1</text>
<text x="20.1" y="50.7">t</text>
<text x="37.9" y="49.1">USB charging turn-ON</text>
<text x="37.9" y="52.3">Delay</text>
<text x="71.6" y="49.1">Measured from EN asserted LOW to nFET</text>
<text x="71.6" y="52.3">begins to Turn ON, excludes soft-start time</text>
<text x="133.9" y="48.4">TPD1S514-2</text>
<text x="133.9" y="53.1">TPD1S514-3</text>
<text x="169.5" y="50.7">20</text>
<text x="188.7" y="50.7">ms</text>
<text x="133.9" y="57.7">TPD1S514</text>
<text x="133.9" y="62.4">TPD1S514-1</text>
<text x="20.1" y="69.4">t</text>
<text x="37.9" y="67.8">USB charging rise time</text>
<text x="37.9" y="70.9">(soft-start delay)</text>
<text x="71.6" y="66.2">Force 5 V on VBUS_CON, measured from</text>
<text x="71.6" y="69.4">V</text>
<text x="84.1" y="69.4">rises from 10% to 90% (with 1 MΩ</text>
<text x="133.9" y="67">TPD1S514-2</text>
<text x="133.9" y="71.7">TPD1S514-3</text>
<text x="168.7" y="69.4">3.5</text>
<text x="188.7" y="69.4">ms</text>
<text x="71.6" y="72.5">load/ NO C</text>
<text x="91.5" y="72.5">)</text>
<text x="133.9" y="76.3">TPD1S514</text>
<text x="133.9" y="81">TPD1S514-1</text>
<text x="20.1" y="88">t</text>
<text x="37.9" y="86.4">USB charging turn-OFF</text>
<text x="37.9" y="89.6">time</text>
<text x="71.6" y="84.8">Measured from EN asserted High to V</text>
<text x="71.6" y="88">falling to 10% with R</text>
<text x="104" y="88">= 10 Ω and No C</text>
<text x="133.9" y="85.7">TPD1S514-2</text>
<text x="168.7" y="88">5.5</text>
<text x="189.1" y="88">µs</text>
<text x="71.6" y="91.2">on V</text>
<text x="133.9" y="90.3">TPD1S514-3</text>
<text x="133.9" y="95">TPD1S514</text>
<text x="20.1" y="99.6">OVER VOLTAGE PROTECTION</text>
<text x="20.1" y="104.3">t</text>
<text x="37.9" y="104.3">OVP response time</text>
<text x="71.6" y="104.3">Measured from OVP Condition to FET Turn OFF</text>
<text x="178.6" y="104.3">100</text>
<text x="189.1" y="104.3">ns</text>
<text x="19" y="110.1">(1)</text>
<text x="25.4" y="110.1">Specified by design, not production tested</text>
<text x="195.3" y="263.6">9</text>
<text x="86.5" y="268.9">Product Folder Links: TPD1S514x</text>
</g>
<text font-size="2.8" fill="#0000c8" x="144.4" y="263.6">Submit Documentation Feedback</text>
<g font-size="2.5">
<text x="19" y="21.4">www.ti.com</text>
<text x="143.6" y="21.4">SLVSCF6F –APRIL 2014–REVISED MAY 2019</text>
<text x="36.3" y="117.3">6</text>
<text x="36.3" y="134.2">4</text>
<text x="36.3" y="151">2</text>
<text x="33.9" y="156.4" transform="rotate(-90 33.9 156.4)">Voltage (V)</text>
<text x="36.3" y="167.8">0</text>
<text x="167.1" y="175.6">/EN</text>
<text x="167.1" y="179.1">VBUS_SYS</text>
<text x="35.5" y="184.6">-2</text>
<text x="167.1" y="182.7">VBUS_Power</text>
<text x="36.8" y="187.6">-5E-3</text>
<text x="56.3" y="187.6">000E+0</text>
<text x="78.8" y="187.6">5E-3</text>
<text x="98.9" y="187.6">10E-3</text>
<text x="108" y="191.5">Time (s)</text>
<text x="119.7" y="187.6">15E-3</text>
<text x="140.5" y="187.6">20E-3</text>
<text x="161.2" y="187.6">25E-3</text>
<text x="182" y="187.6">30E-3</text>
<text x="19" y="263.6">Copyright © 2014–2019, Texas Instruments Incorporated</text>
</g>
<g font-size="2.1">
<text x="20.9" y="51.3">DELAY</text>
<text x="20.9" y="69.9">SS</text>
<text x="73.5" y="69.9">BUS_SYS</text>
<text x="85.7" y="73.1">LOAD</text>
<text x="20.9" y="88.5">OFF_DELAY</text>
<text x="97.4" y="88.5">LOAD</text>
<text x="119.7" y="85.4">BUS_SYS</text>
<text x="125.5" y="88.5">LOAD</text>
<text x="77.5" y="91.7">BUS_SYS</text>
<text x="20.9" y="104.8">OVP_response</text>
<text x="133" y="103.2">(1)</text>
</g>
</svg>
